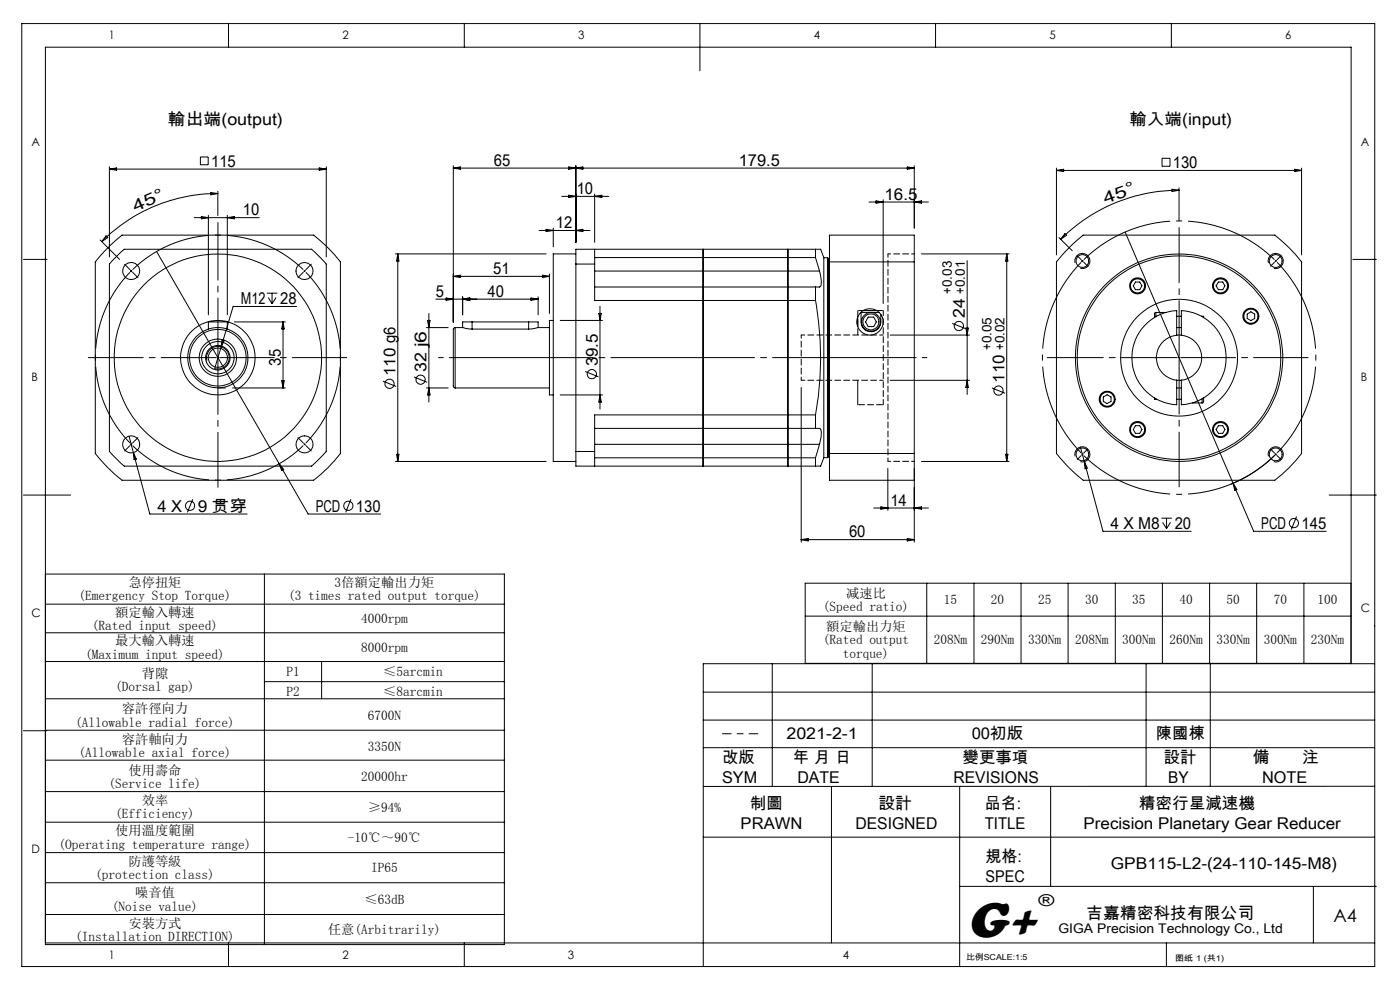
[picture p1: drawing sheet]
<svg xmlns="http://www.w3.org/2000/svg" width="297mm" height="210mm" viewBox="0 0 297 210" stroke-linecap="round" stroke-linejoin="round" font-family="sans-serif">
<g fill="none" stroke="#000" stroke-width=".21">
<path d="M4.6 5h287v200h-287zM48.5 5v5M98.5 5v5M148.5 5v10M198.5 5v5M248.5 5v5M23.2 35.4v19.1M23.2 35.9h46M23.2 35.9l1.5-.3v.5zM42.5 33.3h1.7v1.7h-1.7zM67.7 35.6l1.5 .3-1.5 .2zM69.2 35.4v19.1"/>
<path d="M96.2 35.7h97.8M96.2 35.2v33.2M96.2 35.7l1.4-.3v.5zM120.6 35.4l1.6 .3-1.6 .2zM122.2 35.2v16.2M122.2 35.7l1.4-.3v.5zM192.5 35.4l1.5 .3-1.5 .2zM194 35.2v13.2M224.1 35.7v18.4M224.1 36.2h52M224.1 36.2l1.5-.3v.5zM246.5 33.6h1.7v1.7h-1.7z"/>
<path d="M250.1 39.9v6.9M274.6 35.9l1.5 .3-1.5 .2zM276.1 35.7v18.4M5 55h5M21.2 50.9l4.2 4.1M22.2 53.3l3.7-3.4h40.6a32.5 32.5 0 0 1 5.7 5.7v40.6a29.5 29.5 0 0 1-5.7 5.7h-40.6a32.5 32.5 0 0 1-5.7-5.7v-40.6zM22.5 50l.4 .4-1.3 .9zM24 55.2l2.4-2.3h39.7l.8 .7 2.3 2.4v39.8l-.7 .8-2.4 2.3h-39.7l-.9-.8-2.3-2.3v-39.8zM27.7 57.4l.3 .2M28 57.4l-.3 .2M33.2 53.4l32.2 55.6h15.4M41.2 46.2h13.8"/>
<path d="M42.7 45.9l1.5 .3-1.5 .2zM44.2 45.7v21.1M44.7 40.8l1.5 .3-1.5 .2zM46.2 41.1a34.7 34.7 0 0 0-24.6 10.2M46.2 40.6v5.1M48.2 45.7v21.1M48.2 46.2l1.5-.3v.5zM83.9 53.9h32M84.4 53.9l.2 1.5h-.5zM84.4 53.9v44M96.2 58.6l1.4-.2v.5zM96.2 58.6h20.4"/>
<path d="M114.4 48.9h10.8M115.1 58.4l1.5 .2-1.5 .3zM115.9 48.6l1.5 .3-1.5 .2zM116.6 58.1v8.4M117.4 48.4v4M119.2 41.7h10M120.6 41.4l1.6 .3-1.6 .2zM122.2 48.9l1.4-.3v.5zM122.2 53.9h-4.8v44h4.8M122.2 56v39.8M122.2 56h4M126.2 41.2v10.2"/>
<path d="M126.2 41.7l1.5-.3v.5zM126.2 52.9v3.1M126.2 56v7.7h46.8M126.2 57.5h47.6M126.2 54.6h46.8M149.2 52.9v46M167.1 52.9v46M173 54.6l.8 2.9M173 52.9v1.7M173 52.9h1.1l.7 1.8M173 52.9h-50.8v3.1M173.8 57.5a5 5 0 0 1 .3 3.2 .96 .96 0 0 1-1.1 .2"/>
<path d="M174.8 54.7v42.4M174.8 54.7h.7M175.5 54.7v42.4M175.5 54.7l.3 .2M175.8 54.9v42M176 55.6v-5.7h18v5.7M176 54.7l-.2 .2M176 55.6h18M176 55.6v40.6M184.4 42.9h12.6M185.8 42.6l1.6 .3-1.6 .2zM187.4 42.4v22"/>
<path d="M194 42.9l1.5-.3v.5zM194 55.6v40.6M195.5 53.9h18.6M205.2 55.3v28.4M213.6 53.9v44M213.6 53.9l.2 1.5h-.5zM224.6 50.4l2.9 2.8M225.9 49.6l.4 .3-1.3 .9zM226.1 53.3l3.7-3.4h40.6a32.5 32.5 0 0 1 5.7 5.7v40.6a29.5 29.5 0 0 1-5.7 5.7h-40.6a32.5 32.5 0 0 1-5.7-5.7v-40.6zM228.1 55.8a1.6 1.6 0 0 1 1.4-2 1.6 1.6 0 0 1 1.7 1.7 1.6 1.6 0 0 1-2 1.4M229.5 55.2l.3 .3M229.8 55.2l-.3 .3"/>
<path d="M238.7 49.2l27.3 63.5h15.3M240.9 59.8h.9l.5 .8-.5 .8h-.9l-.5-.8zM248.6 40.1l1.5 .2-1.5 .3zM250.1 40.3a35.5 35.5 0 0 0-25.1 10.5M258.5 59.8h.9l.5 .8-.5 .8h-.9l-.5-.8zM269.1 55.8a1.6 1.6 0 0 1 1.4-2 1.6 1.6 0 0 1 1.7 1.7 1.6 1.6 0 0 1-2 1.4M287 55h5M43.9 76.5a2.41 2.41 0 0 1 2.1-3 2.41 2.41 0 0 1 2.6 2.6 2.41 2.41 0 0 1-3 2.1M44.2 69.8v-1.5h4v1.5M46.9 73.6l-1.4 4.6M47.1 72.1l.5 .1-.7 1.4zM49.7 68.3h10.8"/>
<path d="M56.6 62.2h2.2M56.9 63.1l.8 1.3M57.7 62.2v2.2M58.6 63.1l-.9 1.3M60 68.3v14M60 68.3l.3 1.5h-.5zM62.9 65h-13.4l-2.6 8.6M87.8 80l2.8 1.1M90.5 69.5h4.6M90.7 68h.5l-.2 1.5zM91 66.5v18.8M92.5 63.5h21.7"/>
<path d="M94.7 63.2l1.5 .3-1.5 .2zM96.6 69.5l-.4 .3v12.1l.4 .4M96.6 69.5v12.8M96.6 69.5h1.5M98.1 63v3.8M98.1 63.5l1.6-.3v.5zM98.2 69.5l2 .3M100.2 68.3h-2.1v1.2M100.2 68.3h11.9M100.2 69.8h11.9M100.2 68.3v1.5M112.1 68.3h2.1v1.2"/>
<path d="M112.1 68.3v1.5M112.6 63.2l1.6 .3-1.6 .2zM114.1 69.5l-2 .3M114.2 63v3.8M114.2 69.5h2.4M117.4 68h-.8v15.8h.8M118.9 68h8.9M124.1 78.8l2.9 1.1M126.2 60.9h46.8M127 66.5h.6l-.3 1.5zM127.3 65v21.8M173 63.7a68.7 68.7 0 0 1 0 24.3"/>
<path d="M173 60.9v2.8M181.9 69.1h.1M182 67.2v2.1M183.1 65.9h2.9M184.2 67.3h1.1l.6 1-.6 1h-1.1l-.6-1zM186.5 66.3h-3.8v.8a2.69 2.69 0 0 0 1.6 3.2 2.33 2.33 0 0 0 2.6-3v-.6M188.8 71.1h16.9M202 68.6l2.8 1.1M204.9 69.6h.5l-.2 1.5zM245.2 66.3l-.3 .2v.8M245.2 66.3v.9M245.2 66.3h2.1"/>
<path d="M249.6 71.1v-5.2a10 10 0 0 0-9.5 10 10 10 0 0 0 9.5 10v-5.3M249.6 71.1a4.8 4.8 0 0 0-4.3 4.8 4.8 4.8 0 0 0 4.3 4.7M249.6 71.1h1M249.6 69.5h1M249.6 67.1h1M250.6 71.1a4.8 4.8 0 0 1 4.3 4.8 4.8 4.8 0 0 1-4.3 4.7M250.6 71.1v-5.2a10 10 0 0 1 9.5 10 10 10 0 0 1-9.5 10v-5.3M254.9 67.1h.4v.2M264.6 66.6l.8-.5 .8 .5v.9l-.8 .5-.8-.5zM27.4 92.5l.9 3.5M28.3 96l3.5 13h20.6M28.3 96l.6 1.4-.5 .1z"/>
<path d="M46.2 82.3h1.6M49.4 82.3h11.1M59.2 98.4l1 1.2-.4 .2zM59.8 80.8h.5l-.3 1.5zM81.2 80.8l2.8 1.2M83.9 97.9h32M84.1 96.4h.5l-.2 1.5zM90.5 82.3h4.6M91 82.3l.2 1.5h-.5zM96.6 82.3h20M118.9 83.8h8.9M122.2 95.8v3.1h50.8"/>
<path d="M122.2 95.8h4M126.2 95.8v3.1M126.2 90.9h46.8M126.2 94.3h47.6M126.2 97.1h46.8M127.3 83.8l.3 1.5h-.6zM170 82.2v32.8M173 97.1v1.8M173 90.9a.95 .95 0 0 1 1.1 .1 6.1 6.1 0 0 1-.3 3.3M173 88v2.9M173 88h-46.8v7.8M173.8 94.3l-.8 2.8"/>
<path d="M174.8 97.1l-.7 1.8h-1.1M174.8 97.1h.7M175.8 96.9l.2 .2M175.8 96.9l-.3 .2M176 96.2v5.7h18v-5.7M176 96.2h18M182 80.7v5.2M188.3 99.4v8.9M188.8 80.7h16.9M194 99.4v15.6M195.5 97.9h18.6M205.2 80.7l.2 1.5h-.5z"/>
<path d="M210.4 82.3l2.8 1.1M213.3 96.4h.5l-.2 1.5zM228.1 96.8a1.6 1.6 0 0 1 1.4-2 1.6 1.6 0 0 1 1.7 1.7 1.6 1.6 0 0 1-2 1.4M229.2 94.9l.8 3M230 97.9l4 14.8h18.7M230 97.9l.6 1.4-.4 .1zM234.1 84.2l.8-.5 .8 .5v1l-.8 .4-.8-.4zM240.9 90.3h.9l.5 .8-.5 .8h-.9l-.5-.8zM244.9 84.4v.3h.5M249.6 80.6h1M249.6 82.3h1M249.6 84.7h1"/>
<path d="M252.9 85.5h2.1M255 84.6v.9M255.3 84.4v.8l-.3 .3M258.5 90.3h.9l.5 .8-.5 .8h-.9l-.5-.8zM269.1 96.8a1.6 1.6 0 0 1 1.4-2 1.6 1.6 0 0 1 1.7 1.7 1.6 1.6 0 0 1-2 1.4M270.7 96.3a29.5 29.5 0 0 1-9.6 6.4M5 105h10M40.9 105.9l-1.1 2.8M74.4 105.9l-1.1 2.8M170 114.5h24M170 114.5l1.4-.3v.6zM185.3 107.8h11.7"/>
<path d="M186.9 107.5l1.4 .3-1.4 .2zM192.5 114.2l1.5 .3-1.5 .3zM194 107.8l1.5-.3v.5zM246.4 109.9h2.2M246.6 110.8l.9 1.3M247.5 109.9v2.2M248.3 110.8l-.8 1.3M261.6 102.5l.8 1.3-.5 .2zM275.1 109.6l-1.2 2.8M282 105h10M9.6 128.2h97.4M9.6 134.2h97.4"/>
<path d="M9.6 121.8h97.4v78.6h-97.4v-190.4h277v130.8M56.1 121.8v78.6M170.8 123.7h115.8v17h-115.8zM170.8 130.7h115.8M196.6 123.7v17M206.6 123.7v17M216.6 123.7v17M226.6 123.7v17M236.6 123.7v17M246.6 123.7v17M256.6 123.7v17M266.6 123.7v17"/>
<path d="M276.6 123.7v17M5 155h5M9.6 140.3h97.4M9.6 148.2h97.4M9.6 154.9h97.4M56.1 144.6h50.9M68.2 140.3v7.9M149.2 152.7h142.4M149.2 146.8h142.4M149.2 158.6h142.4M163.8 140.8v26M185 140.8v26"/>
<path d="M243.1 140.8v26M256.8 140.8v26M291.6 140.8h-142.4v64.2M9.6 161.2h97.4M9.6 167.9h97.4M9.6 174.4h97.4M149.2 177.6h142.4M176.4 166.8v33.2M203.6 166.8v38.2M222.9 166.8v21.2M291.6 166.8h-142.4M9.6 180.9h97.4"/>
<path d="M9.6 187.2h97.4M9.6 194h97.4M203.6 188h88.4M278.6 188v12M9.6 200h282M48.5 200v5M98.5 200v5M247.4 200v5"/>
<circle cx="27.8" cy="57.5" r="1.8"/>
<circle cx="64.6" cy="57.5" r="1.8"/>
<circle cx="229.6" cy="55.4" r="1.35"/>
<circle cx="270.6" cy="55.4" r="1.36"/>
<circle cx="46.2" cy="75.9" r="6"/>
<circle cx="46.2" cy="75.9" r="4"/>
<circle cx="46.2" cy="75.9" r="2.6"/>
<circle cx="46.2" cy="75.9" r="7.9"/>
<circle cx="46.2" cy="75.9" r="2.04"/>
<circle cx="46.2" cy="75.9" r="6.4"/>
<circle cx="46.2" cy="75.9" r="22"/>
<circle cx="46.2" cy="75.9" r="3.4"/>
<circle cx="125.6" cy="79.4" r=".99"/>
<circle cx="184.6" cy="68.3" r="2.8"/>
<circle cx="184.8" cy="68.3" r="1.69"/>
<circle cx="184.8" cy="68.3" r="2"/>
<circle cx="203.4" cy="69.2" r=".99"/>
<circle cx="241.3" cy="60.6" r="1.49"/>
<circle cx="241.3" cy="60.6" r="1.7"/>
<circle cx="250.1" cy="75.9" r="21.6"/>
<circle cx="250.1" cy="75.9" r="12.4"/>
<circle cx="250.1" cy="75.9" r="22"/>
<circle cx="258.9" cy="60.6" r="1.49"/>
<circle cx="258.9" cy="60.6" r="1.7"/>
<circle cx="265.4" cy="67.1" r="1.69"/>
<circle cx="265.4" cy="67.1" r="1.5"/>
<circle cx="27.8" cy="94.3" r="1.8"/>
<circle cx="64.6" cy="94.3" r="1.8"/>
<circle cx="82.6" cy="81.4" r=".98"/>
<circle cx="89.2" cy="80.6" r=".98"/>
<circle cx="211.8" cy="82.8" r=".98"/>
<circle cx="229.6" cy="96.4" r="1.35"/>
<circle cx="234.9" cy="84.7" r="1.69"/>
<circle cx="234.9" cy="84.7" r="1.5"/>
<circle cx="241.3" cy="91.1" r="1.49"/>
<circle cx="241.3" cy="91.1" r="1.7"/>
<circle cx="258.9" cy="91.1" r="1.49"/>
<circle cx="258.9" cy="91.1" r="1.7"/>
<circle cx="270.6" cy="96.4" r="1.36"/>
<circle cx="40.3" cy="107.3" r=".98"/>
<circle cx="73.9" cy="107.3" r=".98"/>
<circle cx="274.5" cy="111" r=".98"/>
</g>
<path d="M64.6 57.5l-.1-.2M64.6 57.5l.2 .1M270.6 55.4l-.1-.2M270.6 55.4l.2 .1M27.8 94.2l.2 .2M27.8 94.2l-.1-.1M64.6 94.2l.2-.1M64.6 94.2l-.1 .2M229.6 96.4l.2 .1M229.6 96.4l-.1-.2M270.6 96.4l.2-.2M270.6 96.4l-.1 .1" fill="none" stroke="#000" stroke-width=".21" stroke-dasharray="30.5 1.3 1.3 1.3" stroke-linecap="butt"/>
<path d="M229.4 55.6a29 29 0 0 0 0 40.5M270.4 55.1a29 29 0 0 0-40.5 0M229.9 96.6a29 29 0 0 0 40.5 0M270.9 96.1a29 29 0 0 0 0-40.5" fill="none" stroke="#000" stroke-width=".21" stroke-dasharray="30.5 1.3 1.3 1.3" stroke-dashoffset="10" stroke-linecap="butt"/>
<path d="M27.6 57.8a26 26 0 0 0 0 36.2M64.3 57.2a26 26 0 0 0-36.2 0M28.1 94.5a26 26 0 0 0 36.2 0M64.9 94a26 26 0 0 0 0-36.2" fill="none" stroke="#000" stroke-width=".21" stroke-dasharray="30.5 1.3 1.3 1.3" stroke-dashoffset="12.4" stroke-linecap="butt"/>
<path d="M196.6 75.9h-103.6" fill="none" stroke="#000" stroke-width=".21" stroke-dasharray="30.5 1.3 1.3 1.3" stroke-dashoffset="-2.3"/>
<path d="M153.3 155.6h7.5" fill="none" stroke="#000" stroke-width=".21" stroke-dasharray="30.5 1.3 1.3 1.3" stroke-dashoffset="28.6"/>
<path d="M182 65.9h5.4M187.4 85.8h-5.4" fill="none" stroke="#000" stroke-width=".21" stroke-dasharray="1.3 .6" stroke-dashoffset="-.2"/>
<path d="M182 65.9v5.2" fill="none" stroke="#000" stroke-width=".21" stroke-dasharray="1.3 .6" stroke-dashoffset="-.1"/>
<path d="M187.4 85.8v-19.9" fill="none" stroke="#000" stroke-width=".21" stroke-dasharray="1.3 .6" stroke-dashoffset=".2"/>
<path d="M187.4 71.1h-17.4M170 80.7h17.4M188.4 97.9v-44" fill="none" stroke="#000" stroke-width=".21" stroke-dasharray="1.3 .6" stroke-dashoffset=".5"/>
<path d="M170 80.7v-9.6" fill="none" stroke="#000" stroke-width=".21" stroke-dasharray="1.3 .6" stroke-dashoffset=".6"/>
<path d="M194 53.9h-5.6M188.4 97.9h5.6" fill="none" stroke="#000" stroke-width=".21" stroke-dasharray="1.3 .6" stroke-dashoffset=".7"/>
<g fill="none" stroke="#000" stroke-width=".21" stroke-dasharray="30.5 1.3 1.3 1.3">
<path d="M27.6 57.2l-1.2-1.1M28.1 57.8l1.2 1.1M64.3 57.8l-1.1 1.1M64.6 57.5l.2-.2M64.6 57.5l-.1 .1M64.9 57.2l1.1-1.1M229.4 55.1l-.9-.8M229.9 55.6l.8 .9M270.4 55.6l-.9 .9M270.6 55.4l.2-.2M270.6 55.4l-.1 .1M270.9 55.1l.9-.8"/>
<path d="M46.2 75.9v-.2M46.2 75.9h-.2M46.2 75.9v.2M46.2 75.9h.2M250.1 75.9v-.2M250.1 75.9h-.2M250.1 75.9v.2M250.1 75.9h.2M27.6 94.5l-1.2 1.2M27.8 94.2l-.1 .2M27.8 94.2l.2-.1M28.1 94l1.2-1.2"/>
<path d="M64.3 94l-1.1-1.2M64.6 94.2l.2 .2M64.6 94.2l-.1-.1M64.9 94.5l1.1 1.2M229.4 96.6l-.9 .9M229.6 96.4l-.1 .1M229.6 96.4l.2-.2M229.9 96.1l.8-.8M270.4 96.1l-.9-.8M270.6 96.4l.2 .1M270.6 96.4l-.1-.2M270.9 96.6l.9 .9"/>
</g>
<path d="M45.8 75.9h-27.1M46.2 76.3v27.1M250.1 75.5v-27.2" fill="none" stroke="#000" stroke-width=".21" stroke-dasharray="30.5 1.3 1.3 1.3" stroke-dashoffset="18.8"/>
<path d="M249.7 75.9h-27.5" fill="none" stroke="#000" stroke-width=".21" stroke-dasharray="30.5 1.3 1.3 1.3" stroke-dashoffset="18.6"/>
<path d="M46.6 75.9h27M250.1 76.3v27M250.5 75.9h27" fill="none" stroke="#000" stroke-width=".21" stroke-dasharray="30.5 1.3 1.3 1.3" stroke-dashoffset="18.9"/>
<path d="M46.2 75.5v-28.3" fill="none" stroke="#000" stroke-width=".21" stroke-dasharray="30.5 1.3 1.3 1.3" stroke-dashoffset="18.3"/>
<text font-size="11" x="205.1" y="198.7">G+</text>
<text font-size="3.9" x="282.9" y="195.5">A4</text>
<g font-size="3.5">
<text x="35.6" y="26.5">輸出端(output)</text>
<text x="239.6" y="26.5">輸入端(input)</text>
<text x="44.8" y="35.4">115</text>
<text x="104.8" y="35.1">65</text>
<text x="156.7" y="35.1">179.5</text>
<text x="248.8" y="35.7">130</text>
<text x="122.4" y="41.1">10</text>
<text x="28.7" y="45" transform="rotate(-24 28.7 45)">4 5 °</text>
<text x="51.5" y="45.7">10</text>
<text x="187.7" y="42.3">16.5</text>
<text x="234.5" y="43.2" transform="rotate(-20 234.5 43.2)">4 5 °</text>
<text x="117.9" y="48.4">12</text>
<text x="104.6" y="58.1">51</text>
<text x="51.1" y="64.5">M12</text>
<text x="59.5" y="64.5">28</text>
<text x="92.5" y="62.9">5</text>
<text x="103.5" y="62.9">40</text>
<text x="204.7" y="67.5" transform="rotate(-90 204.7 67.5)">24</text>
<text x="59.6" y="77.5" transform="rotate(-90 59.6 77.5)">35</text>
<text x="126.8" y="77.7" transform="rotate(-90 126.8 77.7)">39.5</text>
<text x="83.9" y="79.8" transform="rotate(-90 83.9 79.8)">110 g6</text>
<text x="90.5" y="78.9" transform="rotate(-90 90.5 78.9)">32 j6</text>
<text x="213.1" y="81.2" transform="rotate(-90 213.1 81.2)">110</text>
<text x="188.9" y="107.2">14</text>
<text x="33.4" y="108.5">4 X</text>
<text x="42" y="108.5">9 贯穿</text>
<text x="67" y="108.5">PCD</text>
<text x="75.5" y="108.5">130</text>
<text x="180.1" y="114">60</text>
<text x="235.6" y="112.2">4 X M8</text>
<text x="249.2" y="112.2">20</text>
<text x="267.6" y="112.2">PCD</text>
<text x="276.1" y="112.2">145</text>
<text x="220.3" y="192.2">®</text>
<text x="230.5" y="194.8">吉嘉精密科技有限公司</text>
</g>
<g font-size="3.4">
<text x="153.2" y="161.9">改版</text>
<text x="166.8" y="156.8">2021-2-1</text>
<text x="168.2" y="161.9">年 月 日</text>
<text x="204.2" y="161.9">變更事項</text>
<text x="206.1" y="156.8">00初版</text>
<text x="245.2" y="156.8">陳國棟</text>
<text x="246.9" y="161.9">設計</text>
<text x="265.8" y="161.9">備</text>
<text x="276.3" y="161.9">注</text>
<text x="153.2" y="166.2">SYM</text>
<text x="169.2" y="166.2">DATE</text>
<text x="202.3" y="166.2">REVISIONS</text>
<text x="247.8" y="166.2">BY</text>
<text x="267.7" y="166.2">NOTE</text>
<text x="159.1" y="171.5">制圖</text>
<text x="186.4" y="171.5">設計</text>
<text x="208.9" y="171.5">品名:</text>
<text x="241.6" y="171.5">精密行星減速機</text>
<text x="157.1" y="175.8">PRAWN</text>
<text x="181.5" y="175.8">DESIGNED</text>
<text x="208.9" y="175.8">TITLE</text>
<text x="229.9" y="175.8">Precision Planetary Gear Reducer</text>
<text x="209.1" y="182.9">規格:</text>
<text x="235.6" y="184.4">GPB115-L2-(24-110-145-M8)</text>
<text x="209.1" y="187.2">SPEC</text>
</g>
<g font-size="2.8">
<text x="201.9" y="62.3" transform="rotate(-90 201.9 62.3)">+0.03</text>
<text x="204.7" y="62.3" transform="rotate(-90 204.7 62.3)">+0.01</text>
<text x="210.3" y="74.2" transform="rotate(-90 210.3 74.2)">+0.05</text>
<text x="213.1" y="74.2" transform="rotate(-90 213.1 74.2)">+0.02</text>
<text x="27.2" y="124.6">急停扭矩</text>
<text x="71" y="124.6">3倍額定輸出力矩</text>
<text x="16.7" y="127.4">(Emergency Stop Torque)</text>
<text x="24.4" y="130.8">額定輸入轉速</text>
<text x="61.1" y="127.4">(3 times rated output torque)</text>
<text x="174.6" y="129.6">(Speed ratio)</text>
<text x="179.5" y="126.8">减速比</text>
<text x="200.2" y="128.2">15</text>
<text x="210.2" y="128.2">20</text>
<text x="220.2" y="128.2">25</text>
<text x="230.2" y="128.2">30</text>
<text x="240.2" y="128.2">35</text>
<text x="250.2" y="128.2">40</text>
<text x="260.2" y="128.2">50</text>
<text x="270.2" y="128.2">70</text>
<text x="279.5" y="128.2">100</text>
<text x="19.5" y="133.6">(Rated input speed)</text>
<text x="24.4" y="136.9">最大輸入轉速</text>
<text x="76.6" y="132.2">4000rpm</text>
<text x="174.5" y="136.7">(Rated output</text>
<text x="175.3" y="133.9">額定輸出力矩</text>
<text x="198.1" y="136.7">208Nm</text>
<text x="208.1" y="136.7">290Nm</text>
<text x="218.1" y="136.7">330Nm</text>
<text x="228.1" y="136.7">208Nm</text>
<text x="238.1" y="136.7">300Nm</text>
<text x="248.1" y="136.7">260Nm</text>
<text x="258.1" y="136.7">330Nm</text>
<text x="268.1" y="136.7">300Nm</text>
<text x="278.1" y="136.7">230Nm</text>
<text x="18.1" y="139.7">(Maximum input speed)</text>
<text x="30.1" y="143.9">背隙</text>
<text x="60.8" y="143.5">P1</text>
<text x="76.6" y="138.3">8000rpm</text>
<text x="81.3" y="143.5">≤5arcmin</text>
<text x="178.8" y="139.5">torque)</text>
<text x="24.4" y="146.7">(Dorsal gap)</text>
<text x="60.8" y="147.6">P2</text>
<text x="81.3" y="147.6">≤8arcmin</text>
<text x="16" y="154.1">(Allowable radial force)</text>
<text x="25.8" y="151.3">容許徑向力</text>
<text x="78" y="152.7">6700N</text>
<text x="16.7" y="160.6">(Allowable axial force)</text>
<text x="25.8" y="157.8">容許軸向力</text>
<text x="78" y="159.2">3350N</text>
<text x="23" y="167.2">(Service life)</text>
<text x="27.2" y="164.3">使用壽命</text>
<text x="76.6" y="165.8">20000hr</text>
<text x="24.4" y="173.6">(Efficiency)</text>
<text x="30.1" y="170.7">效率</text>
<text x="78" y="172.2">≥94%</text>
<text x="24.4" y="177.2">使用溫度範圍</text>
<text x="73.8" y="178.6">-10℃～90℃</text>
<text x="12.4" y="180">(Operating temperature range)</text>
<text x="27.2" y="183.6">防護等級</text>
<text x="78.7" y="185.1">IP65</text>
<text x="20.2" y="186.5">(protection class)</text>
<text x="28.7" y="190.4">噪音值</text>
<text x="77.3" y="191.8">≤63dB</text>
<text x="23.7" y="193.2">(Noise value)</text>
<text x="27.2" y="196.8">安裝方式</text>
<text x="224.5" y="197.8">GIGA Precision Technology Co., Ltd</text>
<text x="16" y="199.6">(Installation DIRECTION)</text>
<text x="69.6" y="198.2">任意(Arbitrarily)</text>
</g>
<g font-size="2.5">
<text x="23.1" y="8.4">1</text>
<text x="72.7" y="8.4">2</text>
<text x="122.7" y="8.4">3</text>
<text x="172.7" y="8.4">4</text>
<text x="222.7" y="8.4">5</text>
<text x="272.7" y="8.4">6</text>
<text x="6.7" y="30.9">A</text>
<text x="288.7" y="30.9">A</text>
<text x="6.7" y="80.9">B</text>
<text x="288.7" y="80.9">B</text>
<text x="6.7" y="130.9">C</text>
<text x="288.7" y="129.9">C</text>
<text x="6.7" y="180.9">D</text>
<text x="23.1" y="203.4">1</text>
<text x="72.7" y="203.4">2</text>
<text x="120.5" y="203.4">3</text>
<text x="178.8" y="203.4">4</text>
</g>
<g font-size="1.7">
<text x="204.9" y="203.7">比例SCALE:1:5</text>
<text x="249.3" y="203.8">图纸 1 (共1)</text>
</g>
</svg>
